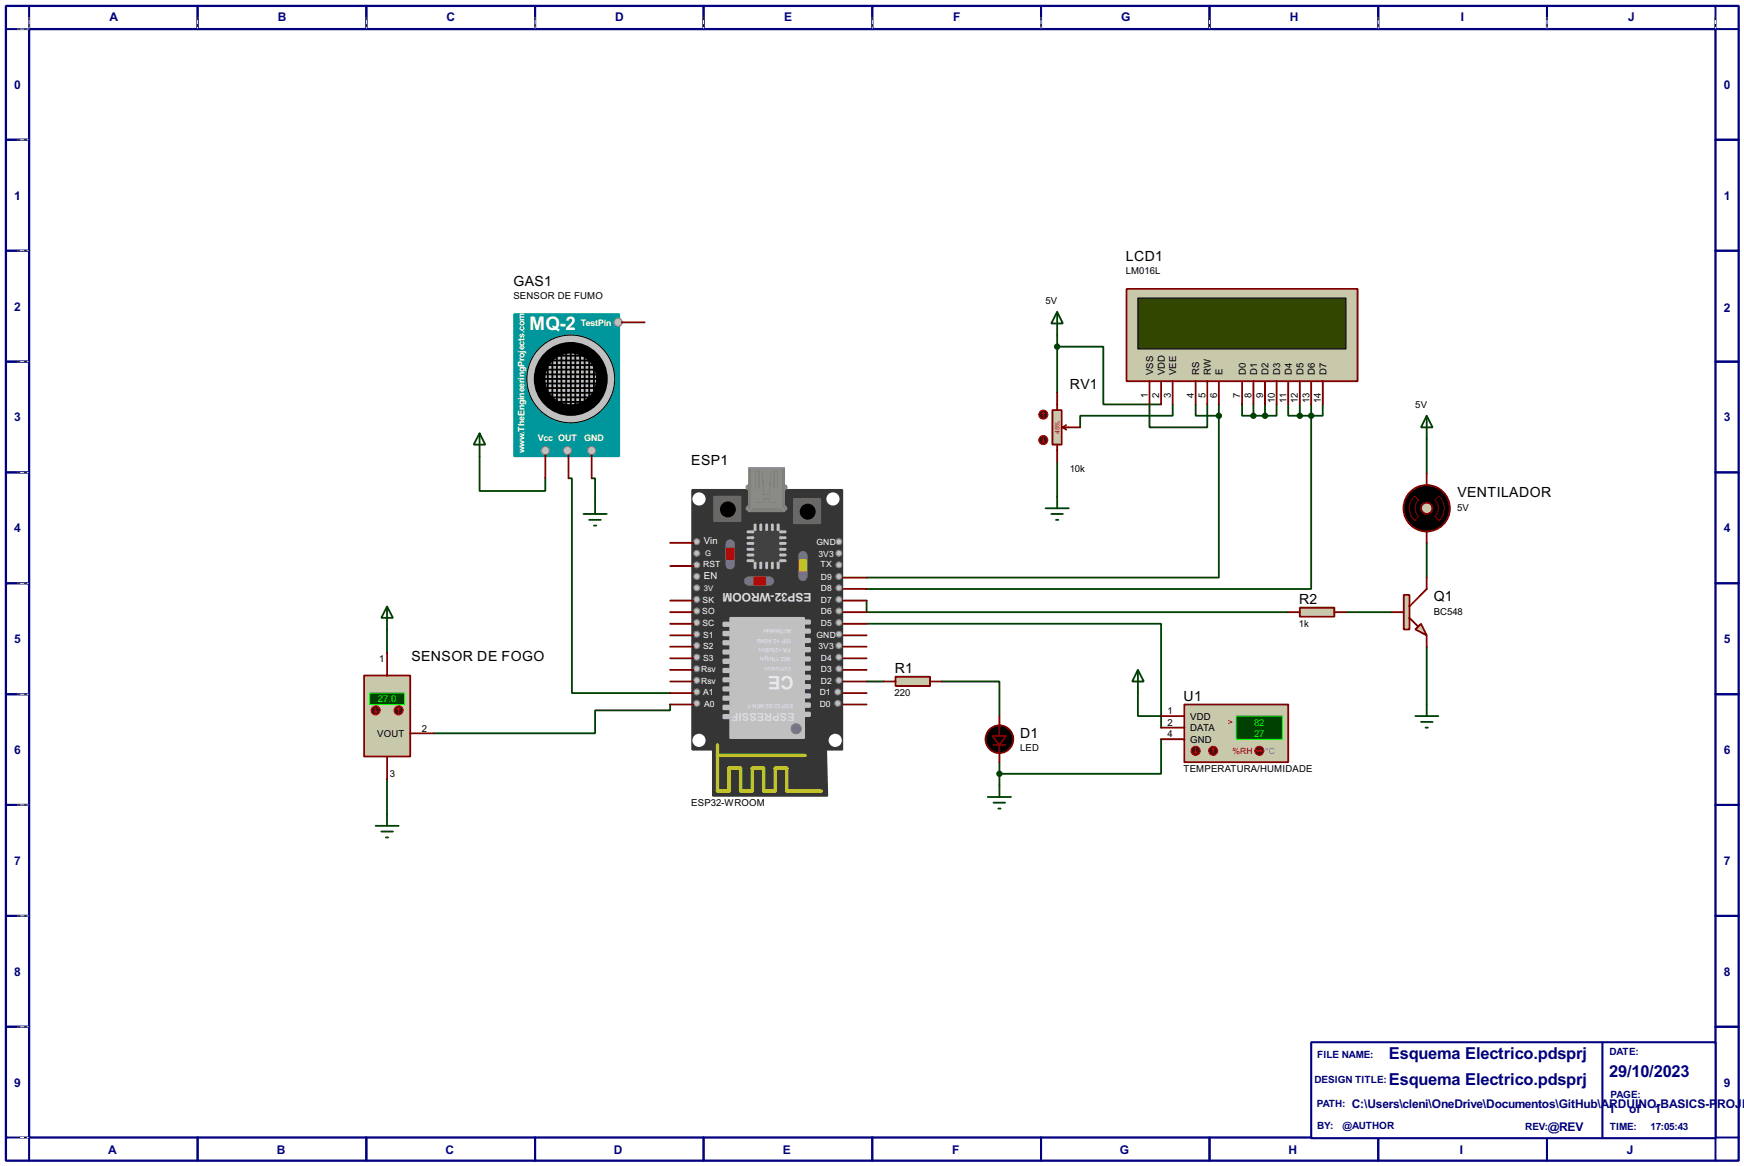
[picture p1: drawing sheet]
<svg xmlns="http://www.w3.org/2000/svg" width="383mm" height="256mm" viewBox="0 0 383 256" stroke-linecap="round" stroke-linejoin="round" font-family="sans-serif">
<path d="M1.3 1.3h381v254h-381zM6.4 6.4h370.8v243.8h-370.8z" fill="none" stroke="#000080" stroke-width=".5"/>
<g fill="none" stroke="#000080" stroke-width=".45">
<path d="M6.4 1.3v5.1h-5.1M43.5 1.3v5.1M80.6 1.3v5.1M117.7 1.3v5.1M154.7 1.3v5.1M191.8 1.3v5.1M228.9 1.3v5.1M266 1.3v5.1M303.1 1.3v5.1M340.2 1.3v5.1M377.2 1.3v5.1h5.1M1.3 30.8h5.1"/>
<path d="M377.2 30.8h5.1M1.3 55.2h5.1M377.2 55.2h5.1M1.3 79.6h5.1M377.2 79.6h5.1M1.3 103.9h5.1M377.2 103.9h5.1M1.3 128.3h5.1M377.2 128.3h5.1M1.3 152.7h5.1M377.2 152.7h5.1M1.3 177.1h5.1"/>
<path d="M377.2 177.1h5.1M1.3 201.5h5.1M377.2 201.5h5.1M1.3 225.9h5.1M377.2 225.9h5.1M1.3 250.2h5.1v5.1M43.5 250.2v5.1M80.6 250.2v5.1M117.7 250.2v5.1M154.7 250.2v5.1M191.8 250.2v5.1M228.9 250.2v5.1"/>
<path d="M266 250.2v5.1M303.1 250.2v5.1M340.2 250.2v5.1M382.3 250.2h-5.1v5.1"/>
</g>
<g fill="none" stroke="#fff" stroke-width=".22">
<path d="M3.9 6.4h2.3M6.4 3.9v2.3M43.5 3.9v2.3M80.6 3.9v2.3M117.7 3.9v2.3M154.7 3.9v2.3M191.8 3.9v2.3M228.9 3.9v2.3M266 3.9v2.3M303.1 3.9v2.3M340.2 3.9v2.3M377.2 3.9v2.3"/>
<path d="M3.9 30.8h2.3M3.9 55.2h2.3M3.9 79.6h2.3M3.9 103.9h2.3M3.9 128.3h2.3M3.9 152.7h2.3M3.9 177.1h2.3M3.9 201.5h2.3M3.9 225.9h2.3M3.9 250.2h2.3"/>
</g>
<g fill="none" stroke="#000" stroke-width=".22" stroke-dasharray=".5 1">
<path d="M3.9 6.4h2.3M6.4 3.9v2.3M43.5 3.9v2.3M80.6 3.9v2.3M117.7 3.9v2.3M154.7 3.9v2.3M191.8 3.9v2.3M228.9 3.9v2.3M266 3.9v2.3M303.1 3.9v2.3M340.2 3.9v2.3M377.2 3.9v2.3"/>
<path d="M3.9 30.8h2.3M3.9 55.2h2.3M3.9 79.6h2.3M3.9 103.9h2.3M3.9 128.3h2.3M3.9 152.7h2.3M3.9 177.1h2.3M3.9 201.5h2.3M3.9 225.9h2.3M3.9 250.2h2.3"/>
</g>
<path d="M288.3 229.3h88.9v21.1h-88.9z" fill="#fff" stroke="#000080" stroke-width=".45"/>
<path d="M352.4 229.3v21.1" fill="none" stroke="#000080" stroke-width=".45"/>
<g fill="none" stroke="#004000" stroke-width=".4">
<path d="M232.5 76.3h10.1v12.7h12.7M232.5 73.7v12.7M252.8 89v5h12.7v-5M257.9 89v2.5h-20.4v2.5M262.9 89v2.5h5.1M268 91.5v35.6h-77.4M268 89v2.5M273.1 89v2.5h2.5M275.6 91.5h2.6M275.6 89v2.5M278.2 89v2.5M280.7 89v2.5h-2.5"/>
<path d="M283.3 89v2.5h2.5M285.8 91.5h2.5M285.8 89v2.5M288.3 91.5v38.1h-97.7M288.3 89v2.5M290.9 89v2.5h-2.6M313.7 96.6v7.6M105.5 100.4v7.6h14.4v-2.8M125 105.2h.8v47.3h21.6M130.1 105.2h.8v5.3M232.5 101.7v7.6M313.7 119.4v7.7"/>
<path d="M85.1 138.5v5.1M190.6 137.2h64.7v22.9M190.6 132.1v2.6h92.7M296 134.7h10.1M147.4 155v1.3h-16.5v5h-35.6M190.6 149.9h3.8M207.1 149.9h12.7v7.6M250.2 152.5v5h5.1M313.7 142.3v12.7M85.1 171.5v7.6M219.8 167.7v5.1M255.3 162.6v7.6h-35.5"/>
</g>
<path d="M152.2 107.8h33v57.1h-3.5l.2 10.2h-25.1v-10.2h-4.6z" fill-rule="evenodd" fill="#353535" stroke="#353535" stroke-width=".4"/>
<g fill="#c0c0c0" stroke="#808080" stroke-width=".25">
<circle cx="184.4" cy="149.7" r=".65"/>
<circle cx="184.2" cy="152.2" r=".65"/>
<circle cx="184.4" cy="147.1" r=".65"/>
<circle cx="184.4" cy="144.6" r=".65"/>
<circle cx="184.4" cy="139.5" r=".65"/>
<circle cx="184.4" cy="142" r=".65"/>
<circle cx="184.4" cy="137" r=".65"/>
<circle cx="184.4" cy="134.4" r=".65"/>
<circle cx="184.4" cy="129.3" r=".65"/>
<circle cx="184.4" cy="131.9" r=".65"/>
<circle cx="184.4" cy="126.8" r=".65"/>
<circle cx="184.4" cy="124.3" r=".65"/>
<circle cx="184.2" cy="154.7" r=".65"/>
<circle cx="153.2" cy="154.7" r=".65"/>
<circle cx="153.2" cy="149.7" r=".65"/>
<circle cx="153.2" cy="144.6" r=".65"/>
<circle cx="153.2" cy="147.1" r=".65"/>
<circle cx="153.2" cy="142" r=".65"/>
<circle cx="153.2" cy="139.5" r=".65"/>
<circle cx="153.2" cy="134.4" r=".65"/>
<circle cx="153.2" cy="137" r=".65"/>
<circle cx="153.2" cy="131.9" r=".65"/>
</g>
<g fill="#939393" stroke="#757575" stroke-width=".22">
<circle cx="172.5" cy="107.2" r=".55"/>
<circle cx="172.5" cy="111.8" r=".55"/>
</g>
<g fill="#939393" stroke="#808080" stroke-width=".22">
<circle cx="164.6" cy="107.2" r=".55"/>
<circle cx="164.6" cy="111.8" r=".55"/>
</g>
<path d="M164.6 102.9h7.9v9.7h-7.9z" fill="#808080" stroke="#808080" stroke-width=".22"/>
<path d="M165.4 103.2h6.4v8.4h-6.4z" fill="#939393" stroke="#939393" stroke-width=".22"/>
<path d="M164.6 102.9l.8 .3M165.4 111.6l-.8 1M171.8 111.6l.7 1M172.5 102.9l-.7 .3" fill="none" stroke="#939393" stroke-width=".22"/>
<path d="M166.2 107.5v-3.8h.7v3.8M166.4 110.5h1.5v-.7h1.3v.7h1.5M167.7 103.9l.2 4.6M169.5 103.9l-.3 4.9h-1.3M170.2 107.5v-3.8h.8v3.8" fill="none" stroke="#808080" stroke-width=".4"/>
<path d="M166.9 111.3h3.3" fill="none" stroke="#808080" stroke-width=".22"/>
<g fill="#c0c0c0" stroke="#808080" stroke-width=".25">
<circle cx="153.2" cy="152.2" r=".65"/>
<circle cx="153.2" cy="126.8" r=".65"/>
<circle cx="153.2" cy="129.3" r=".65"/>
</g>
<path d="M160.6 119.7v4.6M176.6 122.2v4.6" fill="none" stroke="#757575" stroke-width="2.1"/>
<path d="M159.8 120.7h1.5v2.3h-1.5z" fill="#f00" stroke="#f00" stroke-width=".4"/>
<path d="M175.8 123.2h1.5v2.3h-1.5z" fill="#ff8000" stroke="#ff8000" stroke-width=".4"/>
<path d="M165.4 116.6h6.4v7.2h-6.4z" fill="#414141" stroke="#414141" stroke-width=".4"/>
<g fill="#fff" stroke="#fff" stroke-width=".4">
<circle cx="183.6" cy="162.9" r="1.25"/>
<circle cx="153.7" cy="162.9" r="1.25"/>
<circle cx="153.7" cy="109.8" r="1.25"/>
<circle cx="183.1" cy="109.8" r="1.25"/>
</g>
<g fill="#686767" stroke="#686767" stroke-width=".4">
<path d="M174.6 109.8h5.8v5.3h-5.8z"/>
<path d="M157 109.3h5.9v5.3h-5.9z"/>
</g>
<g fill="#000" stroke="#000" stroke-width=".4">
<circle cx="160" cy="112.1" r="1.55"/>
<circle cx="177.6" cy="112.6" r="1.55"/>
</g>
<g fill="#c0c0c0" stroke="#c0c0c0" stroke-width=".4">
<path d="M171.5 123.2h1.3v.3h-1.3z"/>
<path d="M171.5 122h1.3v.2h-1.3z"/>
<path d="M171.5 120.7h1.3v.3h-1.3z"/>
<path d="M171.5 119.4h1.3v.3h-1.3z"/>
<path d="M171.5 118.2h1.3v.2h-1.3z"/>
<path d="M171.5 116.9h1.3v.2h-1.3z"/>
<path d="M164.4 123.2h1.3v.3h-1.3z"/>
<path d="M164.4 122h1.3v.2h-1.3z"/>
<path d="M164.4 120.7h1.3v.3h-1.3z"/>
<path d="M164.4 119.4h1.3v.3h-1.3z"/>
<path d="M164.4 118.2h1.3v.2h-1.3z"/>
<path d="M164.4 116.9h1.3v.2h-1.3z"/>
<path d="M171 123.8h.3v1.2h-.3z"/>
<path d="M169.7 123.8h.3v1.2h-.3z"/>
<path d="M168.5 123.8h.2v1.2h-.2z"/>
<path d="M167.2 123.8h.2v1.2h-.2z"/>
<path d="M165.9 123.8h.3v1.2h-.3z"/>
<path d="M171 115.4h.3v1.2h-.3z"/>
<path d="M169.7 115.4h.3v1.2h-.3z"/>
<path d="M168.5 115.4h.2v1.2h-.2z"/>
<path d="M167.2 115.4h.2v1.2h-.2z"/>
<path d="M165.9 115.4h.3v1.2h-.3z"/>
<path d="M160.6 135.9h16.2v26.5h-16.2z"/>
<path d="M176.8 156.8h1.3v.7h-1.3z"/>
<path d="M176.8 154.7h1.3v.8h-1.3z"/>
<path d="M176.8 152.7h1.3v.8h-1.3z"/>
<path d="M176.8 150.7h1.3v.7h-1.3z"/>
<path d="M176.8 148.6h1.3v.8h-1.3z"/>
<path d="M176.8 146.6h1.3v.8h-1.3z"/>
<path d="M176.8 144.6h1.3v.7h-1.3z"/>
<path d="M176.8 142.5h1.3v.8h-1.3z"/>
<path d="M176.8 140.5h1.3v.8h-1.3z"/>
<path d="M176.8 138.5h1.3v.7h-1.3z"/>
<path d="M176.8 136.5h1.3v.7h-1.3z"/>
<path d="M159.1 157.3h1.2v.7h-1.2z"/>
<path d="M159.1 155.2h1.2v.8h-1.2z"/>
<path d="M159.1 153.2h1.2v.8h-1.2z"/>
<path d="M159.1 151.2h1.2v.7h-1.2z"/>
<path d="M159.1 149.2h1.2v.7h-1.2z"/>
<path d="M159.1 147.1h1.2v.8h-1.2z"/>
<path d="M159.1 145.1h1.2v.8h-1.2z"/>
<path d="M159.1 143.1h1.2v.7h-1.2z"/>
<path d="M159.1 141h1.2v.8h-1.2z"/>
<path d="M159.1 139h1.2v.8h-1.2z"/>
<path d="M159.1 137h1.2v.7h-1.2z"/>
</g>
<circle cx="175" cy="160.3" r="1.1" fill="#757575" stroke="#757575" stroke-width=".22"/>
<path d="M157.8 163.9v10.1h2.5v-5h2.6v5h2.5v-5h2.5v5h2.6v-5h2.5v5h7.6M157.8 166.2h19.3" fill="none" stroke="#c0c000" stroke-width=".75"/>
<g fill="#c0c0c0" stroke="#808080" stroke-width=".25">
<circle cx="184.4" cy="119.2" r=".65"/>
<circle cx="184.4" cy="121.7" r=".65"/>
<circle cx="153.2" cy="124.3" r=".65"/>
<circle cx="153.2" cy="119.2" r=".65"/>
<circle cx="153.2" cy="121.7" r=".65"/>
</g>
<path d="M164.6 127.8h4.6" fill="none" stroke="#757575" stroke-width="2.1"/>
<path d="M165.9 127.1h2.3v1.5h-2.3z" fill="#f00" stroke="#f00" stroke-width=".4"/>
<g fill="none" stroke="#800000" stroke-width=".4">
<path d="M147.4 119.4h5.1M147.4 137.2h5.1M147.4 134.7h5.1M147.4 132.1h5.1M147.4 139.8h5.1M147.4 124.5h5.1M185.5 137.2h5.1M185.5 134.7h5.1M185.5 132.1h5.1M185.5 129.6h5.1M185.5 127.1h5.1M185.5 139.8h5.1"/>
<path d="M147.4 155h5.1M147.4 152.5h5.1M147.4 149.9h5.1M147.4 147.4h5.1M147.4 144.8h5.1M147.4 142.3h5.1M185.5 155h5.1M185.5 152.5h5.1M185.5 149.9h5.1M185.5 147.4h5.1M185.5 144.8h5.1M185.5 142.3h5.1"/>
</g>
<path d="M113.1 69.1h23.1v31.3h-23.1z" fill="#00979c" stroke="#00979c" stroke-width=".4"/>
<circle cx="125.5" cy="83.4" r="9.7" fill="#c0c0c0" stroke="#000" stroke-width=".22"/>
<circle cx="125.5" cy="83.4" r="6.9" fill="#c0c0c0" stroke="#000" stroke-width="2.6"/>
<g fill="none" stroke="#000" stroke-width=".4">
<path d="M119.7 79.3h10.4M121.2 78.3h8.1M121.5 78.5v9.4M122.5 78v10.7M123.5 77.3v11.9M124.5 77.3v12.2M125.5 77.3v12.2M126.5 77.3v12.2M127.6 77.5v11.7M128.6 78v10.7M129.6 79.3v8.6M130.6 79.8v7.1"/>
<path d="M118.9 81.3h12.2M119.4 83.4h12.7M119.4 82.4h12.5M119.4 84.4h12.5M119.7 80.3h11.4M119.7 85.4h11.7M120.2 86.4h11.4M120.5 80.1v5.8M120.7 87.4h9.7M121.5 88.4h7.6"/>
</g>
<g fill="#c0c0c0" stroke="#808080" stroke-width=".25">
<circle cx="119.9" cy="99.1" r=".9"/>
<circle cx="124.7" cy="99.1" r=".9"/>
<circle cx="130.1" cy="99.1" r=".9"/>
<circle cx="135.9" cy="70.9" r=".9"/>
</g>
<path d="M136.7 70.9h5.1M119.9 100.1v5.1M125 100.1v5.1M130.1 100.1v5.1" fill="none" stroke="#800000" stroke-width=".4"/>
<path d="M196.9 148.9h7.6v2h-7.6z" fill="#c8c8aa" stroke="#800000" stroke-width=".4"/>
<path d="M194.4 149.9h2.5M204.5 149.9h2.6" fill="none" stroke="#800000" stroke-width=".4"/>
<path d="M247.7 63.6h50.8v20.3h-50.8z" fill="#c8c8aa" stroke="#800000" stroke-width=".4"/>
<path d="M250.2 65.6h45.8v11.2h-45.8z" fill="#324600" stroke="#000" stroke-width=".25"/>
<g fill="none" stroke="#800000" stroke-width=".4">
<path d="M252.8 83.9v5.1M255.3 83.9v5.1M257.9 83.9v5.1M262.9 83.9v5.1M265.5 83.9v5.1M268 83.9v5.1M273.1 83.9v5.1M275.6 83.9v5.1M278.2 83.9v5.1M280.7 83.9v5.1M283.3 83.9v5.1M285.8 83.9v5.1"/>
<path d="M288.3 83.9v5.1M290.9 83.9v5.1M219.8 157.5v4.4M218.5 163.9h2.5M219.8 163.9v3.8"/>
</g>
<g fill="#000" stroke="#800000" stroke-width=".4">
<path d="M218.2 161.9h3.1l-1.5 2z"/>
<circle cx="219.7" cy="162.6" r="3.1"/>
</g>
<path d="M105.5 95.3l1.2 2.5h-2.5zM105.5 95.3v5.1M313.7 91.5l1.3 2.5h-2.5zM313.7 91.5v5.1M250.2 147.4l1.3 2.5h-2.5zM250.2 147.4v5.1M217.2 175.3h5.1M218.5 176.6h2.5M219.5 177.9h.5M219.8 172.8v2.5" fill="none" stroke="#004000" stroke-width=".4"/>
<path d="M260.4 155h22.9v12.7h-22.9z" fill="#c8c8aa" stroke="#800000" stroke-width=".4"/>
<path d="M271.8 157.5h10.2v5.1h-10.2z" fill="#004000" stroke="#0f0" stroke-width=".22"/>
<path d="M255.3 157.5h5.1M255.3 160.1h5.1M255.3 162.6h5.1" fill="none" stroke="#800000" stroke-width=".4"/>
<circle cx="266.7" cy="165.2" r="1" fill="#400000" stroke="#f00" stroke-width=".22"/>
<path d="M266.8 164.6l-.3 .3M266.8 164.6l.2 .3M266.8 164.6v1.1" fill="none" stroke="#f00" stroke-width=".22"/>
<circle cx="262.9" cy="165.2" r="1" fill="#400000" stroke="#f00" stroke-width=".22"/>
<path d="M262.7 165.4l.2 .3M262.9 164.6v1.1M263.2 165.4l-.3 .3" fill="none" stroke="#f00" stroke-width=".22"/>
<circle cx="276.9" cy="165.2" r="1" fill="#400000" stroke="#f00" stroke-width=".22"/>
<path d="M276.4 165.2h1M276.4 165.2l.3 .2M276.7 164.9l-.3 .3M277.2 164.9l.2 .3M277.4 165.2l-.2 .2" fill="none" stroke="#f00" stroke-width=".22"/>
<path d="M231.4 90.2h2.1v7.6h-2.1z" fill="#c8c8aa" stroke="#800000" stroke-width=".4"/>
<path d="M232.5 86.4v3.8M232.5 97.8v3.9M233.7 94l.8 .5M233.7 94h3.8M234.5 93.5l-.8 .5" fill="none" stroke="#800000" stroke-width=".4"/>
<circle cx="229.4" cy="91.2" r="1" fill="#400000" stroke="#f00" stroke-width=".22"/>
<path d="M229.4 90.7l-.2 .3M229.4 90.7l.3 .3M229.4 90.7v1" fill="none" stroke="#f00" stroke-width=".22"/>
<circle cx="229.4" cy="96.8" r="1" fill="#400000" stroke="#f00" stroke-width=".22"/>
<path d="M229.2 97.1l.2 .2M229.4 96.3v1M229.7 97.1l-.3 .2" fill="none" stroke="#f00" stroke-width=".22"/>
<g fill="#004000" stroke="#004000" stroke-width=".4">
<circle cx="288.3" cy="91.5" r=".5"/>
<circle cx="285.8" cy="91.5" r=".5"/>
<circle cx="275.6" cy="91.5" r=".5"/>
<circle cx="278.1" cy="91.5" r=".5"/>
<circle cx="232.4" cy="76.3" r=".5"/>
<circle cx="268" cy="91.5" r=".5"/>
<circle cx="219.7" cy="170.2" r=".5"/>
</g>
<path d="M232.5 68.6l1.2 2.6h-2.5zM232.5 68.6v5.1M128.3 113.1h5.1M129.6 114.4h2.5M130.6 115.6h.5M130.9 110.5v2.6M229.9 111.8h5.1M231.2 113.1h2.5M232.2 114.4h.5M232.5 109.3v2.5" fill="none" stroke="#004000" stroke-width=".4"/>
<path d="M311.2 138.5l1.3-1.3 1.2 2.6z" fill="#c8c8aa" stroke="#800000" stroke-width=".4"/>
<path d="M308.7 130.9h1.2v7.6h-1.2z" fill="#c8c8aa" stroke="#800000" stroke-width=".4"/>
<path d="M306.1 134.7h2.6M309.9 135.9l1.8 1.8M313.7 127.1v2.5l-3.8 3.8M313.7 139.8v2.5" fill="none" stroke="#800000" stroke-width=".4"/>
<path d="M285.8 133.7h7.6v2h-7.6z" fill="#c8c8aa" stroke="#800000" stroke-width=".4"/>
<path d="M283.3 134.7h2.5M293.4 134.7h2.6" fill="none" stroke="#800000" stroke-width=".4"/>
<path d="M311.2 157.5h5.1M312.5 158.8h2.5M313.7 155v2.5M85.1 179.1v2.6M313.5 160.1h.5M82.6 181.7h5.1M83.9 182.9h2.5M84.9 184.2h.5" fill="none" stroke="#004000" stroke-width=".4"/>
<circle cx="313.7" cy="111.8" r="5.1" fill="#000" stroke="#800000" stroke-width=".4"/>
<path d="M311.1 109.1l.8 .9a2.54 2.54 0 0 0 0 3.6l-.8 .9a3.7 3.7 0 0 1 0-5.4zM315.5 110l.9-.9a3.7 3.7 0 0 1 0 5.4l-.9-.9a2.45 2.45 0 0 0 0-3.6z" fill="none" stroke="#800000" stroke-width=".22"/>
<circle cx="313.7" cy="111.8" r="1.25" fill="#c8c8aa" stroke="#800000" stroke-width=".4"/>
<path d="M313.7 104.2v2.5M313.7 116.9v2.5" fill="none" stroke="#800000" stroke-width=".4"/>
<path d="M85.1 133.4l1.3 2.5h-2.5zM85.1 133.4v5.1" fill="none" stroke="#004000" stroke-width=".4"/>
<path d="M80.1 148.6h10.1v17.8h-10.1z" fill="#c8c8aa" stroke="#800000" stroke-width=".4"/>
<path d="M81.3 152.5h7.7v2.5h-7.7z" fill="#004000" stroke="#0f0" stroke-width=".22"/>
<path d="M85.1 143.6v5M85.1 166.4v5.1M90.2 161.3h5.1" fill="none" stroke="#800000" stroke-width=".4"/>
<circle cx="87.6" cy="156.3" r="1" fill="#400000" stroke="#f00" stroke-width=".22"/>
<path d="M87.7 155.8l-.3 .2M87.7 155.8l.2 .2M87.7 155.8v1" fill="none" stroke="#f00" stroke-width=".22"/>
<circle cx="82.6" cy="156.3" r="1" fill="#400000" stroke="#f00" stroke-width=".22"/>
<path d="M82.4 156.5l.2 .3M82.6 155.8v1M82.9 156.5l-.3 .3" fill="none" stroke="#f00" stroke-width=".22"/>
<text font-size="4.6" fill="#fff" x="116.4" y="72.7">MQ-2</text>
<text font-size="4.6" fill="#eaeaea" x="174.6" y="148.7" transform="rotate(-180 174.6 148.7)">CE</text>
<g font-size="4.1" fill="#000080">
<text x="305.4" y="232.9">Esquema Electrico.pdsprj</text>
<text x="305.4" y="238.7">Esquema Electrico.pdsprj</text>
<text x="353.9" y="236.9">29/10/2023</text>
</g>
<g font-size="3.5">
<text x="247.6" y="57.4">LCD1</text>
<text x="112.9" y="62.8">GAS1</text>
<text x="235.3" y="85.6">RV1</text>
<text x="152" y="102.3">ESP1</text>
<text x="320.5" y="109.4">VENTILADOR</text>
<text x="285.7" y="132.9">R2</text>
<text x="315.3" y="132.3">Q1</text>
<text x="90.5" y="145.3">SENSOR DE FOGO</text>
<text x="196.8" y="148.1">R1</text>
<text x="260.3" y="154.2">U1</text>
<text x="224.3" y="162.3">D1</text>
</g>
<g font-size="3" fill="#000080">
<text x="24" y="4.6">A</text>
<text x="61.1" y="4.6">B</text>
<text x="98.2" y="4.6">C</text>
<text x="135.2" y="4.6">D</text>
<text x="172.4" y="4.6">E</text>
<text x="209.6" y="4.6">F</text>
<text x="246.5" y="4.6">G</text>
<text x="283.6" y="4.6">H</text>
<text x="321.2" y="4.6">I</text>
<text x="358" y="4.6">J</text>
<text x="3.2" y="19.5">0</text>
<text x="379.1" y="19.5">0</text>
<text x="3.2" y="44">1</text>
<text x="379.1" y="44">1</text>
<text x="3.2" y="68.4">2</text>
<text x="379.1" y="68.6">2</text>
<text x="3.2" y="92.7">3</text>
<text x="379.1" y="92.7">3</text>
<text x="3.2" y="117.1">4</text>
<text x="379.1" y="117.1">4</text>
<text x="3.2" y="141.5">5</text>
<text x="379.1" y="141.5">5</text>
<text x="3.2" y="165.9">6</text>
<text x="379.1" y="165.9">6</text>
<text x="3.2" y="190.3">7</text>
<text x="379.1" y="190.3">7</text>
<text x="3.2" y="214.7">8</text>
<text x="379.1" y="214.7">8</text>
<text x="3.2" y="239.1">9</text>
<text x="379.1" y="239.1">9</text>
<text x="297.2" y="243.8">C:\Users\cleni\OneDrive\Documentos\GitHub\ARDUINO-BASICS-P</text>
<text x="353.7" y="244.8">1</text>
<text x="358.3" y="244.8">of</text>
<text x="363.8" y="244.8">1</text>
<text x="377.6" y="243.8">ROJ</text>
<text x="383" y="243.8">E</text>
<text x="340.3" y="248.8">@REV</text>
<text x="23.8" y="253.8">A</text>
<text x="60.8" y="253.8">B</text>
<text x="97.9" y="253.8">C</text>
<text x="135" y="253.8">D</text>
<text x="172.1" y="253.8">E</text>
<text x="209.3" y="253.8">F</text>
<text x="246.2" y="253.8">G</text>
<text x="283.3" y="253.8">H</text>
<text x="321" y="253.8">I</text>
<text x="357.7" y="253.8">J</text>
</g>
<text font-size="3" fill="#ddd" x="178.4" y="130.4" transform="rotate(-180 178.4 130.4)">ESP32-WROOM</text>
<g font-size="2.5" fill="#000080">
<text x="289.6" y="232.7">FILE NAME:</text>
<text x="353.9" y="232.1">DATE:</text>
<text x="289" y="238.2">DESIGN TITLE:</text>
<text x="289.5" y="243.6">PATH:</text>
<text x="354.1" y="241.5">PAGE:</text>
<text x="289.6" y="248.4">BY:</text>
<text x="295.2" y="248.4">@AUTHOR</text>
<text x="335.4" y="248.6">REV:</text>
<text x="353.9" y="248.6">TIME:</text>
<text x="362.9" y="248.6">17:05:43</text>
</g>
<g font-size="2.4">
<text x="112.9" y="65.7">SENSOR DE FUMO</text>
<text x="247.5" y="60.3">LM016L</text>
<text x="229.9" y="66.9">5V</text>
<text x="253.6" y="82.6" transform="rotate(-90 253.6 82.6)">VSS</text>
<text x="256.1" y="82.6" transform="rotate(-90 256.1 82.6)">VDD</text>
<text x="258.7" y="82.6" transform="rotate(-90 258.7 82.6)">VEE</text>
<text x="263.7" y="82.6" transform="rotate(-90 263.7 82.6)">RS</text>
<text x="266.3" y="82.6" transform="rotate(-90 266.3 82.6)">RW</text>
<text x="268.8" y="82.6" transform="rotate(-90 268.8 82.6)">E</text>
<text x="273.9" y="82.6" transform="rotate(-90 273.9 82.6)">D0</text>
<text x="276.4" y="82.6" transform="rotate(-90 276.4 82.6)">D1</text>
<text x="279" y="82.6" transform="rotate(-90 279 82.6)">D2</text>
<text x="281.5" y="82.6" transform="rotate(-90 281.5 82.6)">D3</text>
<text x="284" y="82.6" transform="rotate(-90 284 82.6)">D4</text>
<text x="286.6" y="82.6" transform="rotate(-90 286.6 82.6)">D5</text>
<text x="289.1" y="82.6" transform="rotate(-90 289.1 82.6)">D6</text>
<text x="291.7" y="82.6" transform="rotate(-90 291.7 82.6)">D7</text>
<text x="252.4" y="87.5" transform="rotate(-90 252.4 87.5)">1</text>
<text x="254.9" y="87.6" transform="rotate(-90 254.9 87.6)">2</text>
<text x="257.5" y="87.6" transform="rotate(-90 257.5 87.6)">3</text>
<text x="262.5" y="87.5" transform="rotate(-90 262.5 87.5)">4</text>
<text x="265.1" y="87.5" transform="rotate(-90 265.1 87.5)">5</text>
<text x="267.6" y="87.6" transform="rotate(-90 267.6 87.6)">6</text>
<text x="272.7" y="87.5" transform="rotate(-90 272.7 87.5)">7</text>
<text x="275.2" y="87.6" transform="rotate(-90 275.2 87.6)">8</text>
<text x="277.8" y="87.5" transform="rotate(-90 277.8 87.5)">9</text>
<text x="280.3" y="88.7" transform="rotate(-90 280.3 88.7)">10</text>
<text x="282.9" y="88.6" transform="rotate(-90 282.9 88.6)">11</text>
<text x="285.4" y="88.7" transform="rotate(-90 285.4 88.7)">12</text>
<text x="287.9" y="88.7" transform="rotate(-90 287.9 88.7)">13</text>
<text x="290.5" y="88.7" transform="rotate(-90 290.5 88.7)">14</text>
<text x="311.2" y="89.8">5V</text>
<text x="235.2" y="103.9">10k</text>
<text x="320.4" y="112.3">5V</text>
<text x="285.6" y="137.9">1k</text>
<text x="315.2" y="135.2">BC548</text>
<text x="83.4" y="145.7">1</text>
<text x="196.7" y="153.1">220</text>
<text x="92.8" y="160.9">2</text>
<text x="256.7" y="159.7">2</text>
<text x="256.7" y="157.1">1</text>
<text x="261.7" y="160.9">DATA</text>
<text x="261.7" y="158.3">VDD</text>
<text x="82.9" y="162.1">VOUT</text>
<text x="224.3" y="165.2">LED</text>
<text x="256.7" y="162.2">4</text>
<text x="261.7" y="163.4">GND</text>
<text x="85.8" y="171">3</text>
<text x="260.2" y="169.9">TEMPERATURA/HUMIDADE</text>
<text x="152" y="177.3">ESP32-WROOM</text>
</g>
<g font-size="2.4" fill="#fff">
<text x="154.7" y="119.7">Vin</text>
<text x="154.8" y="127.3">EN</text>
</g>
<g font-size="2.4" fill="#0f0">
<text x="83.1" y="154.5">27.0</text>
<text x="275.8" y="159.6">82</text>
<text x="275.8" y="162.1">27</text>
</g>
<g font-size="2.2" fill="#fff">
<text x="127.7" y="71.6">TestPin</text>
<text x="115.4" y="95.4" transform="rotate(-90 115.4 95.4)">.TheEngineeringProjects.com</text>
<text x="115.4" y="99.8" transform="rotate(-90 115.4 99.8)">w</text>
<text x="118.2" y="97.1">Vcc OUT</text>
<text x="128.5" y="97.1">GND</text>
</g>
<g font-size="2.1" fill="#fff">
<text x="179.5" y="119.9">GND</text>
<text x="154.6" y="124.8">RST</text>
<text x="180" y="122.5">3V3</text>
<text x="180.4" y="124.8">TX</text>
<text x="180.5" y="130.1">D8</text>
<text x="180.5" y="127.6">D9</text>
<text x="154.4" y="135.2">SO</text>
<text x="154.4" y="137.7">SC</text>
<text x="154.5" y="132.6">SK</text>
<text x="180.5" y="137.7">D5</text>
<text x="180.5" y="135.2">D6</text>
<text x="180.5" y="132.6">D7</text>
<text x="154.6" y="140.3">S1</text>
<text x="154.6" y="142.8">S2</text>
<text x="179.5" y="140.3">GND</text>
<text x="180" y="142.8">3V3</text>
<text x="154.2" y="147.9">Rsv</text>
<text x="154.6" y="145.3">S3</text>
<text x="180.5" y="147.9">D3</text>
<text x="180.5" y="145.3">D4</text>
<text x="154.2" y="150.4">Rsv</text>
<text x="154.6" y="153">A1</text>
<text x="154.8" y="155.5">A0</text>
<text x="180.2" y="153">D1</text>
<text x="180.2" y="155.5">D0</text>
<text x="180.5" y="150.4">D2</text>
</g>
<g font-size="2.1" fill="#c00000">
<text x="270" y="159.6">&gt;</text>
<text x="271" y="165.9">%RH</text>
</g>
<text font-size="2.1" fill="#808080" x="278.2" y="165.9">°C</text>
<g font-size="1.9" fill="#fff">
<text x="155.1" y="122.4">G</text>
<text x="154.8" y="130">3V</text>
</g>
<text font-size="1.7" fill="#c00000" x="233.1" y="95.5" transform="rotate(-90 233.1 95.5)">45%</text>
</svg>
